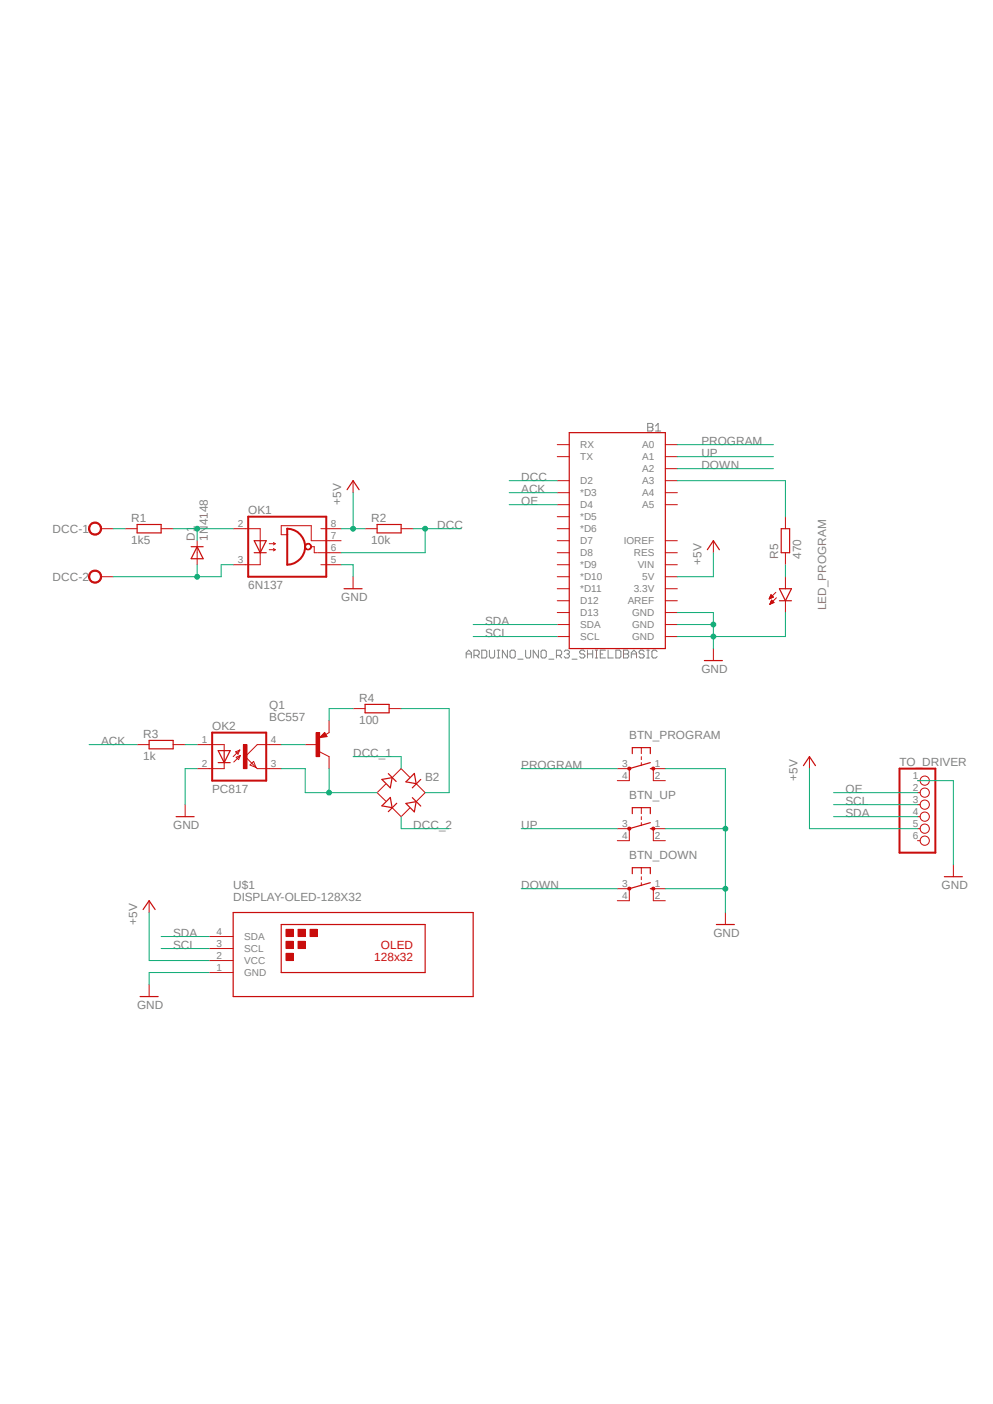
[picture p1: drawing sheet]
<svg xmlns="http://www.w3.org/2000/svg" width="210mm" height="297mm" viewBox="0 0 210 297" stroke-linecap="round" stroke-linejoin="round" font-family="sans-serif">
<path d="M10.4 88.9l195 125.1M205.4 88.9l-195 125.1" fill="none" stroke="#fff" stroke-width=".21"/>
<g fill="none" stroke="#808080" stroke-width=".21">
<path d="M137 89.6h.8l.3 .2v.3l-.3 .3 .3 .2v.3l-.3 .3h-.8zM137 90.4h.8M138.6 91.2h1.1M138.6 90.1l.6-.5v1.6M98.6 139.2v-1.1l.5-.6 .6 .6v1.1M98.6 138.3h1.1M100.2 138.6h.8l.3-.3v-.5l-.3-.3h-.8v1.7M100.8 138.6l.5 .6M101.9 137.5h.8l.3 .3v1.1l-.3 .3h-.8zM103.5 137.5v1.4l.3 .3h.5l.3-.3v-1.4M105.2 137.5h.5M105.2 139.2h.5"/>
<path d="M105.4 137.5v1.7M107.3 137.5v1.7l-1-1.7v1.7M108.2 137.5h.5l.3 .3v1.1l-.3 .3h-.5l-.3-.3v-1.1zM109.5 139.4h1.1M111.2 137.5v1.4l.2 .3h.6l.2-.3v-1.4M113.9 137.5v1.7l-1.1-1.7v1.7M114.7 137.5h.5l.3 .3v1.1l-.3 .3h-.5l-.3-.3v-1.1zM116.1 139.4h1M117.7 138.6h.8l.3-.3v-.5l-.3-.3h-.8v1.7M118.2 138.6l.6 .6M119.3 137.8l.3-.3h.5l.3 .3v.3l-.3 .2M119.9 138.3h.2"/>
<path d="M120.1 138.3l.3 .3v.3l-.3 .3h-.5l-.3-.3M121 139.4h1M123.7 137.8l-.3-.3h-.5l-.3 .3v.3l.3 .2h.5l.3 .3v.3l-.3 .3h-.5l-.3-.3M124.2 138.3h1.1M124.2 137.5v1.7M125.3 137.5v1.7M125.9 137.5h.5M125.9 139.2h.5M126.2 137.5v1.7M127 138.3h.5M128.1 137.5h-1.1v1.7h1.1M128.6 137.5v1.7h1.1"/>
<path d="M130.3 137.5h.8l.2 .3v1.1l-.2 .3h-.8zM131.9 138.3h.8M131.9 137.5h.8l.3 .3v.3l-.3 .2 .3 .3v.3l-.3 .3h-.8zM133.5 138.3h1.1M133.5 139.2v-1.1l.6-.6 .5 .6v1.1M136.2 137.8l-.2-.3h-.6l-.2 .3v.3l.2 .2h.6l.2 .3v.3l-.2 .3h-.6l-.2-.3M136.8 137.5h.5M136.8 139.2h.5M137.1 137.5v1.7M139 137.8l-.3-.3h-.6l-.2 .3v1.1l.2 .3h.6l.3-.3"/>
</g>
<path d="M120.4 91.5h20.3v45.7h-20.3zM53.8 114.4h2.5l-1.3 2.5zM53.8 116.9h2.5M55 114.4v2.5" fill="none" stroke="#c90d0c" stroke-width=".25"/>
<g fill="none" stroke="#c90d0c" stroke-width=".21">
<path d="M117.9 94.1h2.5M117.9 96.6h2.5M140.7 94.1h2.6M140.7 96.6h2.6M140.7 99.1h2.6M51.9 111.8h3.1v2.6M55 116.9v2.6h-3.1M56.9 115h1.3M56.9 116.3h1.3M57.8 114.8l.4 .2M57.8 116l.4 .3M58.2 115l-.4 .3"/>
<path d="M58.2 116.3l-.4 .2M60.7 113.1h-1.2v-1.9h6.3v3.2h3.8M65.8 115.7h.7v1.2h.6M67.2 116.9h2.4M67.9 111.8h1.7M67.9 119.5h1.7M117.9 101.7h2.5M117.9 104.2h2.5M117.9 106.8h2.5M117.9 109.3h2.5M117.9 111.8h2.5M117.9 114.4h2.5"/>
<path d="M117.9 116.9h2.5M117.9 119.5h2.5M140.7 101.7h2.6M140.7 104.2h2.6M140.7 106.8h2.6M140.7 114.4h2.6M140.7 116.9h2.6M140.7 119.5h2.6M117.9 122h2.5M117.9 124.5h2.5M117.9 127.1h2.5M117.9 129.6h2.5"/>
<path d="M117.9 132.1h2.5M117.9 134.7h2.5M140.7 122h2.6M140.7 124.5h2.6M140.7 127.1h2.6M140.7 129.6h2.6M140.7 132.1h2.6M140.7 134.7h2.6"/>
</g>
<path d="M52.5 109.3h16.5v12.7h-16.5zM60.7 111.8a3.8 3.8 0 0 1 3.8 3.9 3.8 3.8 0 0 1-3.8 3.8z" fill="none" stroke="#c90d0c" stroke-width=".42"/>
<path d="M64.8 115.1a.71 .71 0 0 1 1 .2 .71 .71 0 0 1-.5 1 .71 .71 0 0 1-.8-.6h.1a.55 .55 0 0 1 .7-.6 .55 .55 0 0 1 .3 .8 .55 .55 0 0 1-.9 0l-.2-.2z" fill-rule="evenodd" fill="#c90d0c"/>
<path d="M49.3 111.8h2.6M49.3 119.5h2.6M64.8 115.1a.71 .71 0 0 1 1 .2 .71 .71 0 0 1-.5 1 .71 .71 0 0 1-.8-.6h.1a.55 .55 0 0 1 .7-.6 .55 .55 0 0 1 .3 .8 .55 .55 0 0 1-.9 0l-.2-.2zM69.6 111.8h2.5M69.6 119.5h2.5M69.6 116.9h2.5M69.6 114.4h2.5" fill="none" stroke="#c90d0c" stroke-width=".21"/>
<path d="M19.1 111a1.39 1.39 0 0 1 2.2 .1 1.39 1.39 0 0 1-.8 2.1 1.39 1.39 0 0 1-1.8-1.4h.3a1.13 1.13 0 0 1 1.5-1.1 1.13 1.13 0 0 1 .4 1.9 1.13 1.13 0 0 1-1.8-.4l-.1-.4h-.3z" fill-rule="evenodd" fill="#c90d0c"/>
<path d="M19.1 111a1.39 1.39 0 0 1 2.2 .1 1.39 1.39 0 0 1-.8 2.1 1.39 1.39 0 0 1-1.8-1.4h.3a1.13 1.13 0 0 1 1.5-1.1 1.13 1.13 0 0 1 .4 1.9 1.13 1.13 0 0 1-1.8-.4l-.1-.4h-.3zM21.4 111.8h2.5" fill="none" stroke="#c90d0c" stroke-width=".21"/>
<path d="M19.1 121.1a1.4 1.4 0 0 1 2.2 .1 1.4 1.4 0 0 1-.8 2.1 1.4 1.4 0 0 1-1.8-1.3h.3a1.13 1.13 0 0 1 1.5-1.1 1.13 1.13 0 0 1 .4 1.8 1.13 1.13 0 0 1-1.8-.3l-.1-.4h-.3z" fill-rule="evenodd" fill="#c90d0c"/>
<g fill="none" stroke="#c90d0c" stroke-width=".21">
<path d="M26.5 111.8h2.5M34.1 111.8h2.5M41.7 114.4v5.1M74.7 101.7v2.5M77.2 111.8h2.6M84.8 111.8h2.6M150.9 114.4v2.5M19.1 121.1a1.4 1.4 0 0 1 2.2 .1 1.4 1.4 0 0 1-.8 2.1 1.4 1.4 0 0 1-1.8-1.3h.3a1.13 1.13 0 0 1 1.5-1.1 1.13 1.13 0 0 1 .4 1.8 1.13 1.13 0 0 1-1.8-.3l-.1-.4h-.3zM21.4 122h2.5M74.7 122v2.5M150.9 137.2v2.5M44.2 157.5h3.2v1.3"/>
<path d="M49.8 159l.9-.3-.4 .9zM50.7 158.7l-1.4 1.4M50.8 159.8l-1.4 1.4M56.9 157.5h-2.5l-2.5 2.6 2.5 2.5h2.5M47.4 161.3v1.3h-3.2M50 160.2l.8-.4-.3 .9zM53.6 161.1l.5 1.2-1.2-.5z"/>
</g>
<path d="M29 111h5.1v1.7h-5.1zM40.4 115.7h2.6M41.7 115.7l1.3 2.5h-2.6zM73.4 103.6l1.3-1.9 1.2 1.9M79.8 111h5v1.7h-5zM149.6 116.3l1.3-1.9 1.2 1.9M72.8 124.5h3.8M149 139.7h3.8M46.1 158.8h2.6l-1.3 2.5zM47.4 158.8v2.5M46.1 161.3h2.6" fill="none" stroke="#c90d0c" stroke-width=".25"/>
<path d="M44.9 155h11.4v10.1h-11.4z" fill="none" stroke="#c90d0c" stroke-width=".42"/>
<path d="M51.5 157.5h.7v5.1h-.7z" fill-rule="evenodd" fill="#c90d0c"/>
<g fill="none" stroke="#c90d0c" stroke-width=".21">
<path d="M29 157.5h2.5M36.6 157.5h2.6M41.7 157.5h2.5M51.5 157.5h.7v5.1h-.7zM56.9 157.5h2.6M67.6 159l2 1.1M68.7 154.9l.5 .9-1.6 .2zM69.6 155l-.7 .4M39.2 170.2v2.6M41.7 162.6h2.5M56.9 162.6h2.6M81.6 165.9l-1.8 1.8 1.8 1.8"/>
<path d="M82.9 170.9l1.9 1.9 1.9-1.9M86.7 164.4l-1.9-1.8-1.9 1.9M88 165.8l1.9 1.9-1.9 1.9"/>
</g>
<path d="M31.5 156.6h5.1v1.8h-5.1zM68.6 155.6h-.4l.4-.2 .3 .3-1 .2 .7-.8 .4 .6M37.3 172.8h3.8M80.8 164.9l2.1-.4-.4 2.2zM82.1 163.7l1.7 1.6M82.5 168.7l.4 2.2-2.1-.4zM83.9 169.9l-1.8 1.8M85.9 165.4l1.7-1.8 .4 2.2zM85.9 170l2.1-.4-.4 2.1zM87.2 168.7l1.8 1.8M89 164.9l-1.8 1.8" fill="none" stroke="#c90d0c" stroke-width=".25"/>
<path d="M66.8 155h.8v5.1h-.8z" fill-rule="evenodd" fill="#c90d0c"/>
<path d="M64.6 157.5h2.5M66.8 155h.8v5.1h-.8zM69.6 152.4v2.6M74.7 149.9h2.5M82.3 149.9h2.5M135.6 158.2v1.2M69.6 160.1v2.5M133.1 162.6v2.5M135.6 160.1v.6M135.6 161.3v.7M138.2 162.6v2.5" fill="none" stroke="#c90d0c" stroke-width=".21"/>
<path d="M77.2 149h5.1v1.8h-5.1zM133.7 159.4v-1.2h3.8v1.2M137.5 162.6h.7M137.5 161.3l-4.4 1.3" fill="none" stroke="#c90d0c" stroke-width=".25"/>
<path d="M132.8 162.3h.6v.5l-.3 .1-.3-.1z" fill-rule="evenodd" fill="#c90d0c"/>
<path d="M132.8 162.3h.6v.5l-.3 .1-.3-.1z" fill="none" stroke="#c90d0c" stroke-width=".21"/>
<path d="M137.9 162.3h.5l.1 .3-.1 .2-.2 .1-.3-.1z" fill-rule="evenodd" fill="#c90d0c"/>
<path d="M130.6 162.6h2.5M130.6 165.1h2.5M133.1 175.3v2.5M135.6 170.9v1.2M135.6 172.8v.6M135.6 174v.7M137.9 162.3h.5l.1 .3-.1 .2-.2 .1-.3-.1zM138.2 162.6h2.5M138.2 165.1h2.5M138.2 175.3v2.5" fill="none" stroke="#c90d0c" stroke-width=".21"/>
<path d="M133.7 172.1v-1.2h3.8v1.2M137.5 175.3h.7M137.5 174l-4.4 1.3" fill="none" stroke="#c90d0c" stroke-width=".25"/>
<path d="M132.8 175h.6v.5l-.3 .1-.3-.1z" fill-rule="evenodd" fill="#c90d0c"/>
<path d="M132.8 175h.6v.5l-.3 .1-.3-.1z" fill="none" stroke="#c90d0c" stroke-width=".21"/>
<path d="M137.9 175h.5l.1 .3-.1 .2-.2 .1-.3-.1z" fill-rule="evenodd" fill="#c90d0c"/>
<path d="M130.6 175.3h2.5M130.6 177.8h2.5M137.9 175h.5l.1 .3-.1 .2-.2 .1-.3-.1zM138.2 175.3h2.5M138.2 177.8h2.5M133.1 188v2.5M135.6 183.6v1.2M135.6 185.5v.6M135.6 186.7v.7M138.2 188v2.5" fill="none" stroke="#c90d0c" stroke-width=".21"/>
<path d="M133.7 184.8v-1.2h3.8v1.2M137.5 188h.7M137.5 186.7l-4.4 1.3" fill="none" stroke="#c90d0c" stroke-width=".25"/>
<circle cx="133.1" cy="188" r=".34" fill="#c90d0c"/>
<circle cx="133.1" cy="188" r=".34" fill="none" stroke="#c90d0c" stroke-width=".21"/>
<path d="M137.9 187.7h.5l.1 .3-.1 .2h-.5z" fill-rule="evenodd" fill="#c90d0c"/>
<g fill="none" stroke="#c90d0c" stroke-width=".21">
<path d="M166.1 109.3v2.5M166.1 116.9v2.6M162.7 126.7h.1M162.7 126.6h.2M162.8 126.5h.4M162.8 126.4h.5M162.8 127.8h.1M162.9 126.3h.6M162.9 126.2h.6M162.9 127.7h.1M162.9 126.2h.5M162.9 127.6h.3"/>
<path d="M162.9 126h.4M162.9 127.6h.5M162.9 127.5h.8M163 125.9h.2M163 127.4h.6M163 125.9h.1M163 127.3h.5M163.1 125.8l.5 .5-.9 .4zM163.1 127.2h.3M163.1 127.1h.3M163.2 127h.1M163.2 127l.5 .5-.9 .3z"/>
<path d="M164.1 125.3l-1.4 1.4M164.2 126.4l-1.4 1.4M166.1 122v2.5M166.1 127.1v2.5M171.2 160.1v2.5M194.1 165.1h.5M194.1 167.7h.5M194.1 170.2h.5M194.1 172.8h.5M194.1 175.3h.5M194.1 177.8h.5M44.2 198.1h5.1"/>
<path d="M130.6 188h2.5M130.6 190.5h2.5M137.9 187.7h.5l.1 .3-.1 .2h-.5zM138.2 188h2.5M138.2 190.5h2.5M153.4 193v2.6M201.6 182.9v2.6M44.2 205.7h5.1M44.2 203.2h5.1M44.2 200.7h5.1"/>
<circle cx="195.6" cy="167.7" r=".98"/>
<circle cx="195.6" cy="170.2" r=".98"/>
<circle cx="195.6" cy="175.3" r=".98"/>
<circle cx="195.6" cy="172.8" r=".98"/>
<circle cx="195.6" cy="177.8" r=".98"/>
<circle cx="195.6" cy="165.1" r=".98"/>
</g>
<path d="M165.2 111.8h1.8v5.1h-1.8zM164.8 124.5h2.6l-1.3 2.6zM164.8 127.1h2.6M169.9 162l1.3-1.9 1.3 1.9M49.3 193h50.8v17.8h-50.8zM59.5 195.6h30.4v10.1h-30.4zM151.5 195.6h3.8M199.7 185.5h3.8" fill="none" stroke="#c90d0c" stroke-width=".25"/>
<path d="M190.2 162.6h7.6v17.8h-7.6z" fill="none" stroke="#c90d0c" stroke-width=".42"/>
<path d="M60.5 196.6h1.5v1.5h-1.5z" fill-rule="evenodd" fill="#c90d0c"/>
<path d="M60.5 196.6h1.5v1.5h-1.5z" fill="none" stroke="#c90d0c" stroke-width=".21"/>
<path d="M63 196.6h1.6v1.5h-1.6z" fill-rule="evenodd" fill="#c90d0c"/>
<path d="M63 196.6h1.6v1.5h-1.6z" fill="none" stroke="#c90d0c" stroke-width=".21"/>
<path d="M60.5 199.1h1.5v1.6h-1.5z" fill-rule="evenodd" fill="#c90d0c"/>
<path d="M60.5 199.1h1.5v1.6h-1.5z" fill="none" stroke="#c90d0c" stroke-width=".21"/>
<path d="M65.6 196.6h1.5v1.5h-1.5z" fill-rule="evenodd" fill="#c90d0c"/>
<path d="M65.6 196.6h1.5v1.5h-1.5z" fill="none" stroke="#c90d0c" stroke-width=".21"/>
<path d="M60.5 201.7h1.5v1.5h-1.5z" fill-rule="evenodd" fill="#c90d0c"/>
<path d="M60.5 201.7h1.5v1.5h-1.5z" fill="none" stroke="#c90d0c" stroke-width=".21"/>
<path d="M63 199.1h1.6v1.6h-1.6z" fill-rule="evenodd" fill="#c90d0c"/>
<path d="M31.5 190.5v2.5M63 199.1h1.6v1.6h-1.6zM31.5 208.3v2.5" fill="none" stroke="#c90d0c" stroke-width=".21"/>
<path d="M30.3 192.4l1.2-1.9 1.3 1.9M29.6 210.8h3.8" fill="none" stroke="#c90d0c" stroke-width=".25"/>
<path d="M143.3 129.6h7.6v7.6M143.3 132.1h7.6" fill="none" stroke="#0dab76" stroke-width=".21"/>
<circle cx="150.9" cy="132.1" r=".51" fill="#0dab76"/>
<g fill="none" stroke="#0dab76" stroke-width=".21">
<path d="M143.3 134.7h7.6"/>
<circle cx="150.9" cy="132.1" r=".51"/>
</g>
<circle cx="150.9" cy="134.7" r=".51" fill="#0dab76"/>
<g fill="none" stroke="#0dab76" stroke-width=".21">
<path d="M72.1 119.5h2.6v2.5M166.1 129.6v5.1h-15.2M41.7 162.6h-2.5v7.6M140.7 162.6h12.7v30.4M140.7 175.3h12.7"/>
<circle cx="150.9" cy="134.7" r=".51"/>
</g>
<circle cx="153.4" cy="175.3" r=".51" fill="#0dab76"/>
<g fill="none" stroke="#0dab76" stroke-width=".21">
<path d="M140.7 188h12.7"/>
<circle cx="153.4" cy="175.3" r=".51"/>
</g>
<circle cx="153.4" cy="188" r=".51" fill="#0dab76"/>
<g fill="none" stroke="#0dab76" stroke-width=".21">
<path d="M72.1 111.8h5.1M74.7 104.2v7.6M150.9 116.9v5.1h-7.6M194.1 165.1h7.5v17.8M44.2 205.7h-12.7v2.6"/>
<circle cx="153.4" cy="188" r=".51"/>
</g>
<circle cx="74.7" cy="111.8" r=".51" fill="#0dab76"/>
<g fill="none" stroke="#0dab76" stroke-width=".21">
<path d="M23.9 111.8h2.6M36.6 111.8h12.7M41.7 111.8v2.6M74.7 160.1h10.1v2.5M171.2 162.6v12.7h22.9M31.5 193v10.2h12.7"/>
<circle cx="74.7" cy="111.8" r=".51"/>
</g>
<circle cx="41.7" cy="111.8" r=".51" fill="#0dab76"/>
<g fill="none" stroke="#0dab76" stroke-width=".21">
<path d="M41.7 119.5v2.5M49.3 119.5h-2.5v2.5h-22.9"/>
<circle cx="41.7" cy="111.8" r=".51"/>
</g>
<circle cx="41.7" cy="122" r=".51" fill="#0dab76"/>
<g fill="none" stroke="#0dab76" stroke-width=".21">
<path d="M87.4 111.8h10.1M89.9 111.8v5.1h-17.8M107.7 101.7h10.2M84.8 172.8v2.5h10.2"/>
<circle cx="41.7" cy="122" r=".51"/>
</g>
<circle cx="89.9" cy="111.8" r=".51" fill="#0dab76"/>
<g fill="none" stroke="#0dab76" stroke-width=".21">
<path d="M39.2 157.5h2.5M59.5 157.5h5.1M59.5 162.6h5.1v5.1h15.2M69.6 162.6v5.1"/>
<circle cx="89.9" cy="111.8" r=".51"/>
</g>
<circle cx="69.6" cy="167.7" r=".51" fill="#0dab76"/>
<g fill="none" stroke="#0dab76" stroke-width=".21">
<path d="M143.3 94.1h20.3M143.3 96.6h20.3M143.3 99.1h20.3M107.7 104.2h10.2M107.7 106.8h10.2M143.3 101.7h22.8v7.6M166.1 119.5v2.5M100.1 134.7h17.8M100.1 132.1h17.8M18.8 157.5h10.2M74.7 149.9h-5.1v2.5M84.8 149.9h10.2v17.8h-5.1"/>
<path d="M110.2 162.6h20.4M110.2 175.3h20.4M176.3 167.7h17.8M176.3 170.2h17.8M176.3 172.8h17.8M34.1 198.1h10.1M110.2 188h20.4M34.1 200.7h10.1"/>
<circle cx="69.6" cy="167.7" r=".51"/>
</g>
<g font-size="2.5" fill="#808080">
<text x="148.3" y="94.1">PROGRAM</text>
<text x="110.2" y="101.7">DCC</text>
<text x="148.3" y="96.6">UP</text>
<text x="148.3" y="99.1">DOWN</text>
<text x="72.2" y="106.8" transform="rotate(-90 72.2 106.8)">+5V</text>
<text x="110.2" y="104.2">ACK</text>
<text x="110.2" y="106.8">OE</text>
<text x="11.1" y="112.7">DCC-1</text>
<text x="27.7" y="110.3">R1</text>
<text x="52.5" y="108.7">OK1</text>
<text x="78.5" y="110.3">R2</text>
<text x="92.5" y="111.8">DCC</text>
<text x="27.7" y="115.1">1k5</text>
<text x="41.2" y="114.4" transform="rotate(-90 41.2 114.4)">D1</text>
<text x="44" y="114.4" transform="rotate(-90 44 114.4)">1N4148</text>
<text x="78.5" y="115.1">10k</text>
<text x="148.3" y="119.5" transform="rotate(-90 148.3 119.5)">+5V</text>
<text x="164.6" y="118.2" transform="rotate(-90 164.6 118.2)">R5</text>
<text x="169.4" y="118.2" transform="rotate(-90 169.4 118.2)">470</text>
<text x="11.1" y="122.9">DCC-2</text>
<text x="52.5" y="124.5">6N137</text>
<text x="72.2" y="127.1">GND</text>
<text x="174.8" y="129.1" transform="rotate(-90 174.8 129.1)">LED_PROGRAM</text>
<text x="102.6" y="134.7">SCL</text>
<text x="102.6" y="132.1">SDA</text>
<text x="148.3" y="142.3">GND</text>
<text x="56.9" y="149.9">Q1</text>
<text x="75.9" y="148.4">R4</text>
<text x="44.9" y="154.3">OK2</text>
<text x="56.9" y="152.4">BC557</text>
<text x="75.9" y="153.2">100</text>
<text x="21.4" y="157.5">ACK</text>
<text x="30.3" y="160.8">1k</text>
<text x="30.3" y="156">R3</text>
<text x="74.7" y="160.1">DCC_1</text>
<text x="133.1" y="156.3">BTN_PROGRAM</text>
<text x="190.2" y="162">TO_DRIVER</text>
<text x="44.9" y="167.7">PC817</text>
<text x="89.9" y="165.1">B2</text>
<text x="110.2" y="162.6">PROGRAM</text>
<text x="168.7" y="165.1" transform="rotate(-90 168.7 165.1)">+5V</text>
<text x="178.8" y="167.7">OE</text>
<text x="133.1" y="169">BTN_UP</text>
<text x="178.8" y="170.2">SCL</text>
<text x="178.8" y="172.8">SDA</text>
<text x="36.6" y="175.3">GND</text>
<text x="87.4" y="175.3">DCC_2</text>
<text x="110.2" y="175.3">UP</text>
<text x="133.1" y="181.7">BTN_DOWN</text>
<text x="49.3" y="190.5">DISPLAY-OLED-128X32</text>
<text x="49.3" y="188">U$1</text>
<text x="110.2" y="188">DOWN</text>
<text x="199.1" y="188">GND</text>
<text x="29" y="195.6" transform="rotate(-90 29 195.6)">+5V</text>
<text x="36.6" y="200.7">SCL</text>
<text x="36.6" y="198.1">SDA</text>
<text x="150.9" y="198.1">GND</text>
<text x="29" y="213.4">GND</text>
</g>
<g font-size="2.5" fill="#c90d0c">
<text x="79.2" y="203.2">128x32</text>
<text x="80.6" y="200.7">OLED</text>
</g>
<g font-size="2.1" fill="#808080">
<text x="122.7" y="94.8">RX</text>
<text x="135.8" y="94.8">A0</text>
<text x="122.7" y="97.4">TX</text>
<text x="135.8" y="97.4">A1</text>
<text x="135.8" y="99.9">A2</text>
<text x="122.7" y="102.4">D2</text>
<text x="122.7" y="105">*D3</text>
<text x="122.7" y="107.5">D4</text>
<text x="135.8" y="102.4">A3</text>
<text x="135.8" y="105">A4</text>
<text x="135.8" y="107.5">A5</text>
<text x="50.3" y="111.5">2</text>
<text x="70" y="111.5">8</text>
<text x="122.7" y="110.1">*D5</text>
<text x="122.7" y="112.6">*D6</text>
<text x="50.3" y="119.1">3</text>
<text x="70" y="116.5">6</text>
<text x="70" y="119.1">5</text>
<text x="70" y="114">7</text>
<text x="122.7" y="115.1">D7</text>
<text x="122.7" y="117.7">D8</text>
<text x="131.9" y="115.1">IOREF</text>
<text x="134.1" y="117.7">RES</text>
<text x="122.7" y="120.2">*D9</text>
<text x="122.7" y="122.8">*D10</text>
<text x="122.7" y="125.3">*D11</text>
<text x="134" y="125.3">3.3V</text>
<text x="134.9" y="120.2">VIN</text>
<text x="135.8" y="122.8">5V</text>
<text x="122.7" y="127.8">D12</text>
<text x="122.7" y="130.4">D13</text>
<text x="132.8" y="127.8">AREF</text>
<text x="133.7" y="130.4">GND</text>
<text x="122.7" y="132.9">SDA</text>
<text x="122.7" y="135.4">SCL</text>
<text x="133.7" y="132.9">GND</text>
<text x="133.7" y="135.4">GND</text>
<text x="42.7" y="157.2">1</text>
<text x="57.3" y="157.2">4</text>
<text x="42.7" y="162.3">2</text>
<text x="57.3" y="162.3">3</text>
<text x="131.6" y="162.3">3</text>
<text x="131.6" y="164.8">4</text>
<text x="138.5" y="162.3">1</text>
<text x="138.5" y="164.8">2</text>
<text x="193" y="164.8">1</text>
<text x="193" y="167.3">2</text>
<text x="193" y="169.8">3</text>
<text x="193" y="172.4">4</text>
<text x="131.6" y="174.9">3</text>
<text x="131.6" y="177.5">4</text>
<text x="138.5" y="174.9">1</text>
<text x="138.5" y="177.5">2</text>
<text x="193" y="174.9">5</text>
<text x="193" y="177.5">6</text>
<text x="131.6" y="187.6">3</text>
<text x="131.6" y="190.2">4</text>
<text x="138.5" y="187.6">1</text>
<text x="138.5" y="190.2">2</text>
<text x="45.8" y="197.8">4</text>
<text x="45.8" y="202.9">2</text>
<text x="45.8" y="200.3">3</text>
<text x="51.6" y="204">VCC</text>
<text x="51.6" y="198.9">SDA</text>
<text x="51.6" y="201.4">SCL</text>
<text x="45.8" y="205.4">1</text>
<text x="51.6" y="206.5">GND</text>
</g>
</svg>
